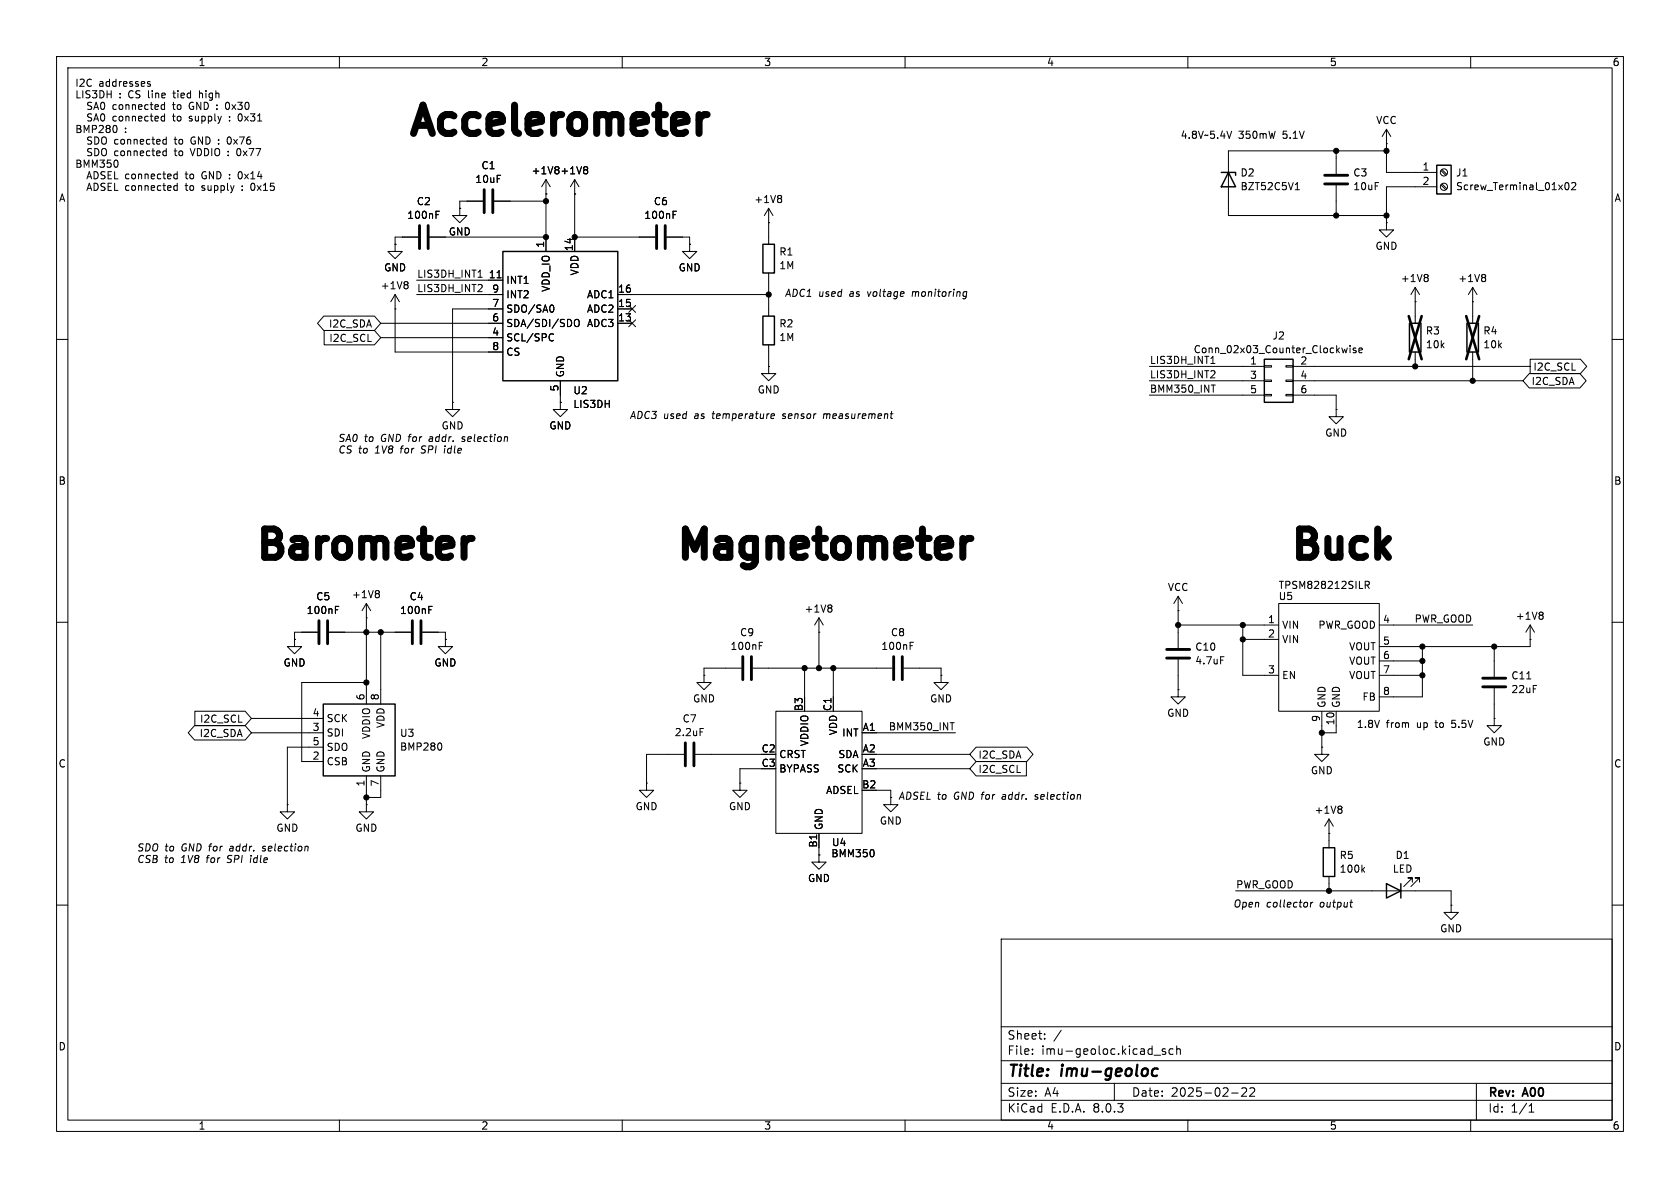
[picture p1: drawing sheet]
<svg xmlns="http://www.w3.org/2000/svg" width="297mm" height="210mm" viewBox="0 0 297 210" stroke-linecap="round" stroke-linejoin="round" font-family="sans-serif">
<g fill="none" stroke="#000" stroke-width=".18">
<path d="M10 10h277v190h-277zM12 12h273v186h-273zM26.1 14.8l.5 .1v.2l-.2 .2-.3-.1M26.1 14.5h.5M28.7 18.5l.4 .1M29.1 18.1v1.2M29.1 19.3h-.4M33.7 18.1l-.3 .5 .3 .7M35.3 16v1.3M35.4 16.5l-.1 .1M40 19.3h.4M40 18.1h.4"/>
<path d="M60 10v2M110 10v2M160 10v2M210 10v2M260 10v2M20.6 22.3l.1 .7-.2 .4M20.8 28.5v.8M28.7 20.5l.4 .1M29 24.6l.4 .1M29 26.7h.4M29.1 20.1v1.3M29.1 21.3l-.4 .1"/>
<path d="M29.4 24.2v1.3M29.4 26.3v1.2M29.4 25.4l-.4 .1M29.4 27.5h-.4M31 30.8h.3M31 32.8l.3 .1M31.3 30.3v1.3M31.3 32.4v1.3M31.3 31.6h-.3M31.3 33.6l-.3 .1M33.4 21.3l.2 .1M33.6 20.5l-.2 .2 .2 .3"/>
<path d="M33.6 26.3l.5 1.2M34 24.3l-.3 .5 .3 .6M35.7 33.6l.1 .1M35.9 32.8l-.2 .2 .2 .2M35.9 30.4l-.2 .5 .2 .7M40.3 25.4h.4M40.3 24.3h.4M40.6 21.3v.1M40.6 20.6v.1M42 27.5h.4M42.3 21.3h.3M42.3 31.6h.3"/>
<path d="M42.3 30.4h.3M42.8 33.5v.2M42.8 32.9v.1M44.5 32.5a.68 .68 0 0 0 .3 1.2l.1-.1M77.1 37.9h.4M77.1 37.3h.6M81.3 36.8v1.3h1.2l-1.2 1.3-1.3-1.3h1.3M81.3 36.8h.1M85.3 35.6h-4v1.2M87.4 35.6h9.1M96.5 34.3h.1M96.5 31.8v12.7"/>
<path d="M96.5 31.8l-.7 1.2M96.5 31.8l.8 1.2M101.6 34.3h.1M101.6 31.8v12.7M101.6 31.8l-.8 1.2M101.6 31.8l.8 1.2M103.7 29.5l.2 .2-.2 .3 .2 .3v.2l-.2 .2M119 37.9h.4M119 37.3h.6M135.9 39.4h.1M135.9 36.8v6.4M135.9 36.8l-.8 1.3"/>
<path d="M135.9 36.8l.8 1.3M137.9 34.5l.3 .3-.3 .3 .3 .2v.3l-.3 .2M217.7 23.2l-.4 1.3M229 33.5h.7M229.1 32.6l.3-.3v1.2M236.2 26.7v4M236.2 32.8v5.3M245.1 39.4v1.2h1.3l-1.3 1.3-1.3-1.3h1.3M245.1 39.4h.1M245.1 25.4h.1M245.1 22.9v7.6h8.9M245.1 22.9l-.8 1.2"/>
<path d="M245.1 22.9l.8 1.2M245.1 26.7h-27.9v11.4h27.9M254 33h-8.9v6.4M254.7 32.7l.9 .8M254.7 30.1l.9 .9M254.9 32.5l.9 .9M254.9 30l.9 .8M276.8 32.4l.1-.1a.68 .68 0 0 1 .5 .6 .68 .68 0 0 1-.5 .6l-.1-.1-.2-.3zM277.9 32.4l.4-.1 .3 .3-.8 .9h.8M10 60h2M57.2 55.9h9l1.1 1.3-1.1 1.2h-9l-1.1-1.2zM57.3 58.4h8.9l1.1 1.3-1.1 1.3h-8.9z"/>
<path d="M67.3 57.2h21.6M67.3 59.7h21.6M69.8 43.2v1.3h1.3l-1.3 1.2-1.2-1.2h1.2M69.8 43.2h.1M69.8 54.6h.1M69.8 52.1v10.1h19.1M69.8 52.1l-.7 1.2M69.8 52.1l.8 1.2M71.9 49.8l.2 .2-.2 .3 .2 .3v.2l-.2 .3M73.7 49.5h15.2M73.7 52.1h15.2M73.9 41.9h-4.1v1.3"/>
<path d="M75.9 41.9h20.6M84.5 51.6h.8M84.5 49h.8M85.2 50.4v.4M87.9 49.1h.7M88.9 54.6h-8.9v16.5M97.5 59l.4 .1M97.6 53.9a.79 .79 0 0 1 0 1.3M101.6 41.9h14.2M101.6 56.6l.2-.1a.43 .43 0 0 1 .6 .4v.4a.42 .42 0 0 1-.4 .4 .42 .42 0 0 1-.5-.4zM109.2 57.2h2.6M109.2 54.6h2.6"/>
<path d="M109.2 52.1h26.7M111.2 54l1.2 1.2M111.2 56.5l1.2 1.3M112.4 54l-1.2 1.2M112.4 56.5l-1.2 1.3M117.9 41.9h4v1.3M121.9 43.2v1.3h-1.3l1.3 1.2 1.3-1.2h-1.3M121.9 43.2h.1M135.9 48.3v7.6M170.6 51.6h.3M170.8 52.3l-.4 .1M170.9 51.6l-.1 1-.3 .2"/>
<path d="M250.2 53.3h.1M250.2 50.8v6.4M250.2 50.8l-.8 1.3M250.2 50.8l.8 1.3M252.2 48.5l.3 .3-.3 .3 .3 .2v.2l-.3 .3M260.3 53.3h.1M260.3 50.8v6.4M260.3 50.8l-.7 1.3M260.3 50.8l.8 1.3M262.4 48.5l.2 .3-.2 .3 .2 .2v.2l-.2 .3M285 60h2M78.6 79.2l-.1 .9"/>
<path d="M80 71.1v1.3h1.3l-1.3 1.3-1.3-1.3h1.3M80 71.1h.1M81.6 78h.4M81.9 77.2l-.2 .2 .1 .2M97.9 60.1l-.4 .2M99.1 71.1v1.3h1.2l-1.2 1.3-1.3-1.3h1.3M99.1 71.1h.1M99.1 67.3v3.8M135.9 64.8v1.2h1.3l-1.3 1.3-1.3-1.3h1.3M135.9 64.8h.1M135.9 61v3.8M136.3 73.9h.5"/>
<path d="M136.3 73.3l.2-.2h.3l.1 .2v.1l-.6 .2M145.7 73.1l-.1 .9M145.7 73.2l-.1 .1M157.4 73.1h.5M157.7 74h.1M203.2 64.8h20.3M203.2 67.3h20.3M203.2 69.9h20.3M214 66.8h.8M214.1 64.3h.7M214.1 68.1h.8M214.7 65.6v.5"/>
<path d="M223.5 69.7h1.3v.3h-1.3zM223.5 67.2h1.3v.2h-1.3zM223.5 64.6h1.3v.3h-1.3zM227.3 69.7h1.3v.3h-1.3zM227.3 67.2h1.3v.2h-1.3zM227.3 64.6h1.3v.3h-1.3zM228.6 69.9h7.6v2.5M228.6 64.8h41.9M228.6 67.3h40.6M236.2 72.4v1.3h1.3l-1.3 1.2-1.3-1.2h1.3M236.2 72.4h.1M238.2 61.5l-.3 .9-.2-.6"/>
<path d="M238.7 61.1v.1M238.7 61.5v.9M239.7 61.6l-.3-.1-.2 .2 .1 .2 .4 .1v.3h-.5M240.2 61.9l.6-.1v-.2l-.4-.1-.2 .2 .1 .6h.5M250.2 62.2v2.6M260.3 62.2v5.1M270.4 66h8.9l1.1 1.3-1.1 1.3h-8.9l-1.2-1.3zM270.5 63.5h8.9l1.1 1.3-1.1 1.2h-8.9zM74.4 80l.2 .1M10 110h2M52.1 113v1.3h1.2l-1.2 1.3-1.3-1.3h1.3M52.1 113h.1"/>
<path d="M56.1 111.8h-4v1.2M58.2 111.8h14.4M59.3 107.8h.4M59.3 107.2h.6M64.8 109.2h.1M64.8 106.7v17.8M64.8 106.7l-.8 1.3M64.8 106.7l.7 1.3M66.8 104.4l.3 .2-.3 .3 .3 .3v.2l-.3 .3M67.3 111.8v12.7M74.7 111.8h4v1.2M75.8 107.8h.4"/>
<path d="M75.8 107.2h.6M78.7 113v1.3h-1.2l1.2 1.3 1.3-1.3h-1.3M78.7 113h.1M124.5 119.4v1.3h1.2l-1.2 1.2-1.3-1.2h1.3M124.5 119.4h.1M131.1 118.1h-6.6v1.3M133.1 118.1h24.6M134.2 114.1h.5M134.2 113.5h.6M142.2 118.1v5.1M144.8 111.8h.1M144.8 109.2l-.8 1.3"/>
<path d="M144.8 109.2v8.9M144.8 109.2l.7 1.3M146.8 106.9l.3 .3-.3 .3 .3 .2v.3l-.3 .2M147.3 118.1v7.6M159.8 118.1h6.6v1.3M160.9 114.1h.4M160.9 113.5h.6M166.4 119.4v1.3h1.2l-1.2 1.2-1.3-1.2h1.3M166.4 119.4h.1M208.3 108h.1M208.3 110.5h17.8M208.3 105.4l-.8 1.3"/>
<path d="M208.3 105.4v9.2M208.3 116.6v5.3M208.3 105.4l.7 1.3M215.8 116.1h.6M219.7 113h6.4M219.7 110.5v8.9h6.4M226.1 106.7h17.7v19h-17.7zM241.4 102.8v1.2M241.7 103.4l.4 .6M242.1 103l-.1 .4h-.6M243.8 110.5h16.5M243.8 119.4h7.7"/>
<path d="M243.8 116.8h7.7M251.5 114.3v8.9h-7.7M264.2 114.3v5.3M270.5 113h.1M270.5 110.5v3.8h-26.7M270.5 110.5l-.8 1.3M270.5 110.5l.8 1.3M272.6 108.2l.2 .2-.2 .4 .2 .2v.2l-.2 .3M285 110h2M34.4 128.3h8.9l1.1 1.2-1.1 1.3h-8.9l-1.1-1.3zM34.4 125.7h8.9l1.1 1.3-1.1 1.3h-8.9zM44.4 129.5h12.7"/>
<path d="M44.4 127h12.7M57.1 132.1h-6.3v10.1M64.8 137.2v5M64.8 120.7h-11.5v13.9h3.8M67.3 137.2v3.8h-2.5M77.9 131.4l.2 .4-.2 .7M114.3 138.4v1.3h1.3l-1.3 1.3-1.3-1.3h1.3M114.3 138.4h.1M120.9 133.4h-6.6v5M122.9 133.4h11.7M123.8 128.8h.6M130.8 138.4v1.3h1.3l-1.3 1.3-1.3-1.3h1.3"/>
<path d="M130.8 138.4h.1M134.6 135.9h-3.8v2.5M137.2 125.7h15.2v21.6h-15.2zM152.4 129.5h16.5M154.9 133.4h16.5M154.9 135.9h16.5M154.9 139.7h2.6v1.3M168 127.8h.7M172.6 132.1h8.9l1.1 1.3-1.1 1.2h-8.9l-1.2-1.2zM172.6 134.6h8.9v2.6h-8.9l-1.2-1.3zM208.3 121.9v1.3h1.2l-1.2 1.3-1.3-1.3h1.3M208.3 121.9h.1"/>
<path d="M233.7 132.1v1.3h1.2l-1.2 1.2-1.3-1.2h1.3M233.7 132.1h.1M233.7 125.7v6.4M236.2 125.7v3.8h-2.5M264.2 127v1.3h1.2l-1.2 1.2-1.3-1.2h1.3M264.2 127h.1M264.2 121.7v5.3M269.9 120h.7M10 160h2M40.1 152.4l.2 .1M44.3 151.6l-.1 .9M46.4 150.4h.3"/>
<path d="M46.6 149.6l-.2 .2 .2 .2M50.8 142.2v1.3h1.3l-1.3 1.3-1.3-1.3h1.3M50.8 142.2h.1M64.8 142.2v1.3h1.2l-1.2 1.3-1.3-1.3h1.3M64.8 142.2h.1M144.8 151.1v1.3h1.2l-1.2 1.3-1.3-1.3h1.3M144.8 151.1h.1M144.8 147.3v3.8M154.5 150.4v.8M157.5 141v1.2h1.2l-1.2 1.3-1.3-1.3h1.3M157.5 141h.1M182.9 141.2l.4 .1"/>
<path d="M183.2 140.5l-.2 .2 .1 .2M218.4 157.5h38.1v2.5M231.8 159.5l-.2 .8M232.1 159.5l-.4 .2M234.9 147.3h.1M234.9 144.8l-.7 1.3M234.9 144.8v5.1M234.9 154.9v2.6M234.9 144.8l.8 1.3M237 142.5l.2 .2-.2 .3 .2 .3v.2l-.2 .3M238.6 159.5h.5M240.9 153.7l.4 .5"/>
<path d="M241.3 153.3l-.5 .5M249.7 156v-.8h-.8h.8l-1.5 1.5M251 156v-.8h-.8h.8l-1.6 1.5M285 160h2M177 166h108v32h-108zM256.5 160v1.3h1.3l-1.3 1.3-1.2-1.3h1.2M256.5 160h.1M60 198v2M110 198v2M160 198v2M177 194.5h108M177 191.5h108"/>
<path d="M177 187.5h108M177 181.5h108M182.5 186.3v.1M182.5 185.5v.1M184.7 183.6v.1M184.7 182.8v.1M187.6 182.1l-1.3 2M197 191.5v3M204 186.5h1.2M206 185.5l-.3-.1-.2 .2v.2l.5 .2v.3h-.5M207.4 185.5l-.4-.1-.3 .3v.4l.1 .2h.6M208 185.5l.2-.1 .4 .1 .1 .9"/>
<path d="M208 184.9v1.5M210 198v2M217.7 193.2h1.2M219.5 192.4l.6-.1 .2 .1 .1 .3-.9 1.1h.9M221 192.4l.5-.1 .2 .1 .1 .3-.9 1.1h.9M260 198v2M261 191.5v6.5M270.3 196.6h.9M270.3 195.5l.4-.4v1.5"/>
<circle cx="255.3" cy="30.5" r=".63"/>
<circle cx="255.3" cy="33" r=".63"/>
</g>
<path d="M204.7 189a.66 .66 0 0 0-1 .3l-.1 .5 .2 .3 .2 .1 .6-.1" fill="none" stroke="#000" stroke-width=".4"/>
<g fill="none" stroke="#000" stroke-width=".25">
<path d="M215.9 30.5h2.5v.5M217.2 30.5l1.2 2.5h-2.5zM254 29.2h2.5v5.1h-2.5zM88.9 44.5h20.3v22.8h-20.3zM134.9 43.2h2v5.1h-2zM134.9 55.9h2v5.1h-2zM249.2 57.2h2v5h-2zM259.3 57.2h2.1v5h-2.1zM223.5 63.5h5.1v7.6h-5.1zM57.1 124.5h12.7v12.7h-12.7zM233.9 149.9h2.1v5h-2.1zM245.1 156.2l2.5 1.3-2.5 1.3z"/>
<path d="M247.6 156.2v2.6"/>
</g>
<path d="M249 55.9l2.3 7.6M251.3 55.9l-2.3 7.6M259.2 55.9l2.3 7.6M261.5 55.9l-2.3 7.6" fill="none" stroke="#000" stroke-width=".46"/>
<g fill="none" stroke="#000" stroke-width=".51">
<path d="M74.2 39.9v4M75.7 39.9v4M85.6 33.5v4.1M87.1 33.5v4.1M116.1 39.9v4M117.6 39.9v4M234.2 32.5h4.1M234.2 31h4.1M56.4 109.7v4.1M57.9 109.7v4.1M72.9 109.7v4.1M74.4 109.7v4.1"/>
<path d="M131.3 116.1v4M132.8 116.1v4M158 116.1v4M159.5 116.1v4M206.2 116.3h4.1M206.2 114.8h4.1M262.1 119.9h4.1M121.2 131.3v4.1M122.7 131.3v4.1M262.1 121.4h4.1"/>
</g>
<path d="M123.6 20.3v3.3M125 20.3a1.28 1.28 0 0 0-1.4 .9M82 95.2v3.3M83.5 95.2a1.28 1.28 0 0 0-1.5 .9M170.2 95.2v3.3M171.6 95.2a1.28 1.28 0 0 0-1.4 .9" fill="none" stroke="#000" stroke-width="1.3"/>
<g fill="#000" stroke="#000" stroke-width=".18">
<circle cx="96.5" cy="35.6" r=".46"/>
<circle cx="236.2" cy="26.7" r=".46"/>
<circle cx="236.2" cy="38.1" r=".46"/>
<circle cx="245.1" cy="26.7" r=".46"/>
<circle cx="245.1" cy="38.1" r=".46"/>
<circle cx="96.5" cy="41.9" r=".46"/>
<circle cx="101.6" cy="41.9" r=".46"/>
<circle cx="135.9" cy="52.1" r=".46"/>
<circle cx="250.2" cy="64.8" r=".46"/>
<circle cx="260.3" cy="67.3" r=".46"/>
<circle cx="64.8" cy="111.8" r=".46"/>
<circle cx="67.3" cy="111.8" r=".46"/>
<circle cx="142.2" cy="118.1" r=".46"/>
<circle cx="144.8" cy="118.1" r=".46"/>
<circle cx="147.3" cy="118.1" r=".46"/>
<circle cx="208.3" cy="110.5" r=".46"/>
<circle cx="219.7" cy="110.5" r=".46"/>
<circle cx="219.7" cy="113" r=".46"/>
<circle cx="251.5" cy="116.8" r=".46"/>
<circle cx="251.5" cy="114.3" r=".46"/>
<circle cx="251.5" cy="119.4" r=".46"/>
<circle cx="264.2" cy="114.3" r=".46"/>
<circle cx="64.8" cy="120.7" r=".46"/>
<circle cx="233.7" cy="129.5" r=".46"/>
<circle cx="64.8" cy="141" r=".46"/>
<circle cx="234.9" cy="157.5" r=".46"/>
</g>
<g font-size="7">
<text x="71.3" y="25.7">Accelerometer</text>
<text x="44.2" y="100.6">Barometer</text>
<text x="118.6" y="100.6">Magnetometer</text>
<text x="227.2" y="100.6">Buck</text>
</g>
<g font-size="2.8">
<text x="178" y="190.9">Title:</text>
<text x="187.7" y="190.9">imu-geoloc</text>
</g>
<g font-size="2.1">
<text x="178" y="184">Sheet:</text>
<text x="178" y="186.7">File:</text>
<text x="184.1" y="186.7">imu-geoloc.kicad_sch</text>
<text x="178" y="196.9">KiCad</text>
<text x="178" y="194.1">Size:</text>
<text x="184.7" y="194.1">A4</text>
<text x="185.7" y="196.9">E.D.A.</text>
<text x="193.3" y="196.9">8.0.3</text>
<text x="200" y="194.1">Date:</text>
<text x="207" y="194.1">2025-02-22</text>
<text x="263" y="194.3">Rev:</text>
<text x="263" y="196.9">Id:</text>
<text x="267.1" y="196.9">1/1</text>
<text x="269.4" y="194.3">A00</text>
</g>
<g font-size="1.8">
<text x="35" y="11.9">1</text>
<text x="85" y="11.9">2</text>
<text x="135" y="11.9">3</text>
<text x="185" y="11.9">4</text>
<text x="235" y="11.9">5</text>
<text x="285" y="11.9">6</text>
<text x="13.2" y="15.5">I2C</text>
<text x="13.2" y="17.6">LIS3DH</text>
<text x="17.5" y="15.5">addresses</text>
<text x="21" y="17.6">:</text>
<text x="22.8" y="17.6">CS line</text>
<text x="31.1" y="17.6">tied</text>
<text x="35.9" y="17.6">high</text>
<text x="13.2" y="23.7">BMP280</text>
<text x="15.5" y="19.6">SA0</text>
<text x="15.5" y="21.7">SA0</text>
<text x="20.2" y="19.6">connected</text>
<text x="20.2" y="21.7">connected</text>
<text x="22" y="23.7">:</text>
<text x="31.1" y="19.6">to</text>
<text x="31.1" y="21.7">to</text>
<text x="34.1" y="19.6">GND :</text>
<text x="34.1" y="21.7">supply</text>
<text x="40.9" y="19.6">0x30</text>
<text x="41.4" y="21.7">:</text>
<text x="43.2" y="21.7">0x31</text>
<text x="243.2" y="22.1">VCC</text>
<text x="13.2" y="29.9">BMM350</text>
<text x="15.5" y="25.8">SDO connected</text>
<text x="15.5" y="27.8">SDO connected</text>
<text x="31.4" y="25.8">to</text>
<text x="31.4" y="27.8">to</text>
<text x="34.4" y="25.8">GND :</text>
<text x="34.4" y="27.8">VDDIO :</text>
<text x="41.2" y="25.8">0x76</text>
<text x="42.9" y="27.8">0x77</text>
<text x="208.6" y="24.7">4.8V~5.4V</text>
<text x="218.9" y="24.7">350mW</text>
<text x="226.9" y="24.7">5.1V</text>
<text x="10.3" y="35.9">A</text>
<text x="15.5" y="31.9">ADSEL connected</text>
<text x="15.5" y="33.9">ADSEL connected</text>
<text x="33.3" y="31.9">to</text>
<text x="33.3" y="33.9">to</text>
<text x="36.4" y="31.9">GND :</text>
<text x="36.4" y="33.9">supply</text>
<text x="43.2" y="31.9">0x14</text>
<text x="45.4" y="33.9">0x15</text>
<text x="83.9" y="32.5">10uF</text>
<text x="85" y="30.1">C1</text>
<text x="93.9" y="31">+1V8 +1V8</text>
<text x="219.2" y="31.4">D2</text>
<text x="219.2" y="33.8">BZT52C5V1</text>
<text x="239.2" y="31.4">C3</text>
<text x="239.2" y="33.8">10uF</text>
<text x="251.4" y="30.2">1</text>
<text x="251.4" y="32.8">2</text>
<text x="257.3" y="31.4">J1</text>
<text x="257.3" y="33.8">Screw_Terminal_01x02</text>
<text x="285.3" y="35.9">A</text>
<text x="71.9" y="38.9">100nF</text>
<text x="73.6" y="36.5">C2</text>
<text x="79.2" y="41.8">GND</text>
<text x="113.8" y="38.9">100nF</text>
<text x="115.5" y="36.5">C6</text>
<text x="133.2" y="36.1">+1V8</text>
<text x="96.3" y="43.9" transform="rotate(-90 96.3 43.9)">1</text>
<text x="101.3" y="44.5" transform="rotate(-90 101.3 44.5)">14</text>
<text x="137.7" y="45.4">R1</text>
<text x="137.7" y="47.8">1M</text>
<text x="243.1" y="44.4">GND</text>
<text x="67.2" y="51.3">+1V8</text>
<text x="67.8" y="48.2">GND</text>
<text x="73.7" y="51.7">LIS3DH_INT2</text>
<text x="73.7" y="49.2">LIS3DH_INT1</text>
<text x="86.3" y="49.3">11</text>
<text x="86.9" y="51.8">9</text>
<text x="89.4" y="50.4">INT1</text>
<text x="89.4" y="52.9">INT2</text>
<text x="97.4" y="51.7" transform="rotate(-90 97.4 51.7)">VDD_IO</text>
<text x="102.5" y="48.8" transform="rotate(-90 102.5 48.8)">VDD</text>
<text x="103.7" y="52.9">ADC1</text>
<text x="109.2" y="51.8">16</text>
<text x="119.9" y="48.2">GND</text>
<text x="138.7" y="52.7">ADC1</text>
<text x="144.7" y="52.7">used</text>
<text x="150.3" y="52.7">as</text>
<text x="153.6" y="52.7">voltage</text>
<text x="161.7" y="52.7">monitoring</text>
<text x="247.5" y="50.1">+1V8</text>
<text x="257.7" y="50.1">+1V8</text>
<text x="58.1" y="58.1">I2C_SDA</text>
<text x="86.9" y="59.4">4</text>
<text x="86.9" y="56.9">6</text>
<text x="86.9" y="54.4">7</text>
<text x="89.4" y="58">SDA/SDI/SDO</text>
<text x="89.4" y="55.5">SDO/SA0</text>
<text x="103.7" y="58">ADC3</text>
<text x="103.7" y="55.5">ADC2</text>
<text x="109.2" y="56.9">13</text>
<text x="109.2" y="54.4">15</text>
<text x="137.7" y="58.1">R2</text>
<text x="252" y="59.3">R3</text>
<text x="262.1" y="59.3">R4</text>
<text x="58.1" y="60.6">I2C_SCL</text>
<text x="86.9" y="62">8</text>
<text x="89.4" y="60.6">SCL/SPC</text>
<text x="89.4" y="63.1">CS</text>
<text x="137.7" y="60.5">1M</text>
<text x="203.2" y="64.4">LIS3DH_INT1</text>
<text x="210.9" y="62.6">Conn_02x03_Counter_Clockwise</text>
<text x="220.9" y="64.5">1</text>
<text x="224.9" y="60.2">J2</text>
<text x="229.8" y="64.5">2</text>
<text x="252" y="61.8">10k</text>
<text x="262.1" y="61.8">10k</text>
<text x="271" y="65.7">I2C_SCL</text>
<text x="98.8" y="69.3" transform="rotate(-90 98.8 69.3)">5</text>
<text x="99.9" y="66.8" transform="rotate(-90 99.9 66.8)">GND</text>
<text x="101.3" y="69.9">U2</text>
<text x="133.9" y="69.8">GND</text>
<text x="203.2" y="67">LIS3DH_INT2</text>
<text x="203.2" y="69.5">BMM350_INT</text>
<text x="220.9" y="67.1">3</text>
<text x="220.9" y="69.6">5</text>
<text x="229.8" y="67.1">4</text>
<text x="229.8" y="69.6">6</text>
<text x="270.7" y="68.3">I2C_SDA</text>
<text x="78" y="76.1">GND</text>
<text x="97" y="76.1">GND</text>
<text x="101.3" y="72.3">LIS3DH</text>
<text x="111.2" y="74.3">ADC3 used</text>
<text x="122.8" y="74.3">as</text>
<text x="126.2" y="74.3">temperature</text>
<text x="138.8" y="74.3">sensor</text>
<text x="146.2" y="74.3">measurement</text>
<text x="234.2" y="77.4">GND</text>
<text x="59.7" y="78.3">SA0</text>
<text x="59.7" y="80.4">CS to</text>
<text x="64.4" y="78.3">to</text>
<text x="66.4" y="80.4">1V8</text>
<text x="67.4" y="78.3">GND for</text>
<text x="71.1" y="80.4">for</text>
<text x="74.9" y="80.4">SPI</text>
<text x="76.3" y="78.3">addr.</text>
<text x="79.2" y="80.4">idle</text>
<text x="82.3" y="78.3">selection</text>
<text x="10.3" y="85.9">B</text>
<text x="285.3" y="85.9">B</text>
<text x="55.8" y="106.3">C5</text>
<text x="62.1" y="106">+1V8</text>
<text x="72.3" y="106.3">C4</text>
<text x="206.4" y="104.7">VCC</text>
<text x="226" y="104.3">TPSM828212SILR</text>
<text x="226" y="106.3">U5</text>
<text x="54.1" y="108.7">100nF</text>
<text x="70.6" y="108.7">100nF</text>
<text x="130.7" y="112.7">C9</text>
<text x="142.1" y="108.5">+1V8</text>
<text x="157.4" y="112.7">C8</text>
<text x="224.1" y="110.2">1</text>
<text x="224.1" y="112.8">2</text>
<text x="226.6" y="111.4">VIN</text>
<text x="226.6" y="113.9">VIN</text>
<text x="233" y="111.4">PWR_GOOD</text>
<text x="244.4" y="110.2">4</text>
<text x="250" y="110.1">PWR_GOOD</text>
<text x="267.9" y="109.8">+1V8</text>
<text x="50" y="118">GND</text>
<text x="76.7" y="118">GND</text>
<text x="129" y="115.1">100nF</text>
<text x="155.7" y="115.1">100nF</text>
<text x="211.2" y="115.2">C10</text>
<text x="211.2" y="117.6">4.7uF</text>
<text x="224.1" y="119.1">3</text>
<text x="238.4" y="115.2">VOUT</text>
<text x="238.4" y="117.7">VOUT</text>
<text x="244.4" y="114">5</text>
<text x="244.4" y="116.6">6</text>
<text x="244.4" y="119.1">7</text>
<text x="64.5" y="123.9" transform="rotate(-90 64.5 123.9)">6</text>
<text x="67.1" y="123.9" transform="rotate(-90 67.1 123.9)">8</text>
<text x="122.4" y="124.4">GND</text>
<text x="142" y="125.8" transform="rotate(-90 142 125.8)">B3</text>
<text x="147.1" y="125.8" transform="rotate(-90 147.1 125.8)">C1</text>
<text x="164.3" y="124.4">GND</text>
<text x="226.6" y="120.2">EN</text>
<text x="234.5" y="125.2" transform="rotate(-90 234.5 125.2)">GND</text>
<text x="237.1" y="125.2" transform="rotate(-90 237.1 125.2)">GND</text>
<text x="238.4" y="120.2">VOUT</text>
<text x="240.8" y="124.1">FB</text>
<text x="244.4" y="122.9">8</text>
<text x="267.1" y="120.3">C11</text>
<text x="267.1" y="122.7">22uF</text>
<text x="35.2" y="130.5">I2C_SDA</text>
<text x="35.3" y="128">I2C_SCL</text>
<text x="55.2" y="129.3">3</text>
<text x="55.2" y="126.7">4</text>
<text x="55.2" y="131.8">5</text>
<text x="57.7" y="130.4">SDI</text>
<text x="57.7" y="127.9">SCK</text>
<text x="65.6" y="130.7" transform="rotate(-90 65.6 130.7)">VDDIO</text>
<text x="68.2" y="128.8" transform="rotate(-90 68.2 128.8)">VDD</text>
<text x="70.6" y="130.5">U3</text>
<text x="119.2" y="130.3">2.2uF</text>
<text x="120.6" y="127.9">C7</text>
<text x="148.2" y="130.1" transform="rotate(-90 148.2 130.1)">VDD</text>
<text x="148.8" y="130.4">INT</text>
<text x="152.4" y="129.3">A1</text>
<text x="157" y="129.2">BMM350_INT</text>
<text x="206.2" y="126.9">GND</text>
<text x="233.4" y="127.7" transform="rotate(-90 233.4 127.7)">9</text>
<text x="236" y="128.3" transform="rotate(-90 236 128.3)">10</text>
<text x="239.8" y="128.9">1.8V</text>
<text x="245.1" y="128.9">from</text>
<text x="250.6" y="128.9">up</text>
<text x="254.1" y="128.9">to</text>
<text x="257.1" y="128.9">5.5V</text>
<text x="262.1" y="132">GND</text>
<text x="10.3" y="135.9">C</text>
<text x="55.2" y="134.4">2</text>
<text x="57.7" y="135.5">CSB</text>
<text x="57.7" y="132.9">SDO</text>
<text x="65.6" y="136.7" transform="rotate(-90 65.6 136.7)">GND</text>
<text x="68.2" y="136.7" transform="rotate(-90 68.2 136.7)">GND</text>
<text x="70.6" y="132.9">BMP280</text>
<text x="134.5" y="133.1">C2</text>
<text x="134.5" y="135.6">C3</text>
<text x="137.7" y="134.2">CRST</text>
<text x="137.7" y="136.8">BYPASS</text>
<text x="143.1" y="132" transform="rotate(-90 143.1 132)">VDDIO</text>
<text x="147.9" y="136.8">SCK</text>
<text x="148.1" y="134.2">SDA</text>
<text x="152.4" y="133.1">A2</text>
<text x="152.4" y="135.6">A3</text>
<text x="172.9" y="134.3">I2C_SDA</text>
<text x="172.9" y="136.8">I2C_SCL</text>
<text x="231.6" y="137.1">GND</text>
<text x="285.3" y="135.9">C</text>
<text x="64.5" y="139.1" transform="rotate(-90 64.5 139.1)">1</text>
<text x="67.1" y="139.1" transform="rotate(-90 67.1 139.1)">7</text>
<text x="112.3" y="143.4">GND</text>
<text x="128.8" y="143.4">GND</text>
<text x="145.9" y="140.6">ADSEL</text>
<text x="152.3" y="139.4">B2</text>
<text x="158.7" y="141.6">ADSEL to</text>
<text x="168.7" y="141.6">GND for</text>
<text x="177.6" y="141.6">addr.</text>
<text x="183.6" y="141.6">selection</text>
<text x="48.8" y="147.2">GND</text>
<text x="62.7" y="147.2">GND</text>
<text x="144.5" y="149.9" transform="rotate(-90 144.5 149.9)">B1</text>
<text x="145.6" y="146.8" transform="rotate(-90 145.6 146.8)">GND</text>
<text x="147" y="149.8">U4</text>
<text x="155.4" y="146">GND</text>
<text x="232.3" y="144.1">+1V8</text>
<text x="24.1" y="150.7">SDO to</text>
<text x="24.1" y="152.8">CSB to</text>
<text x="32.1" y="152.8">1V8</text>
<text x="32.2" y="150.7">GND for</text>
<text x="36.8" y="152.8">for</text>
<text x="40.6" y="152.8">SPI</text>
<text x="41" y="150.7">addr.</text>
<text x="44.9" y="152.8">idle</text>
<text x="47" y="150.7">selection</text>
<text x="146.9" y="151.7">BMM350</text>
<text x="236.7" y="152.1">R5</text>
<text x="236.7" y="154.5">100k</text>
<text x="246.1" y="154.5">LED</text>
<text x="246.6" y="152">D1</text>
<text x="142.7" y="156.1">GND</text>
<text x="217.9" y="160.6">Open</text>
<text x="218.4" y="157.1">PWR_GOOD</text>
<text x="223.8" y="160.6">collector</text>
<text x="233.4" y="160.6">output</text>
<text x="254.5" y="165">GND</text>
<text x="10.3" y="185.9">D</text>
<text x="285.3" y="185.9">D</text>
<text x="35" y="199.9">1</text>
<text x="85" y="199.9">2</text>
<text x="135" y="199.9">3</text>
<text x="185" y="199.9">4</text>
<text x="235" y="199.9">5</text>
<text x="285" y="199.9">6</text>
</g>
</svg>
